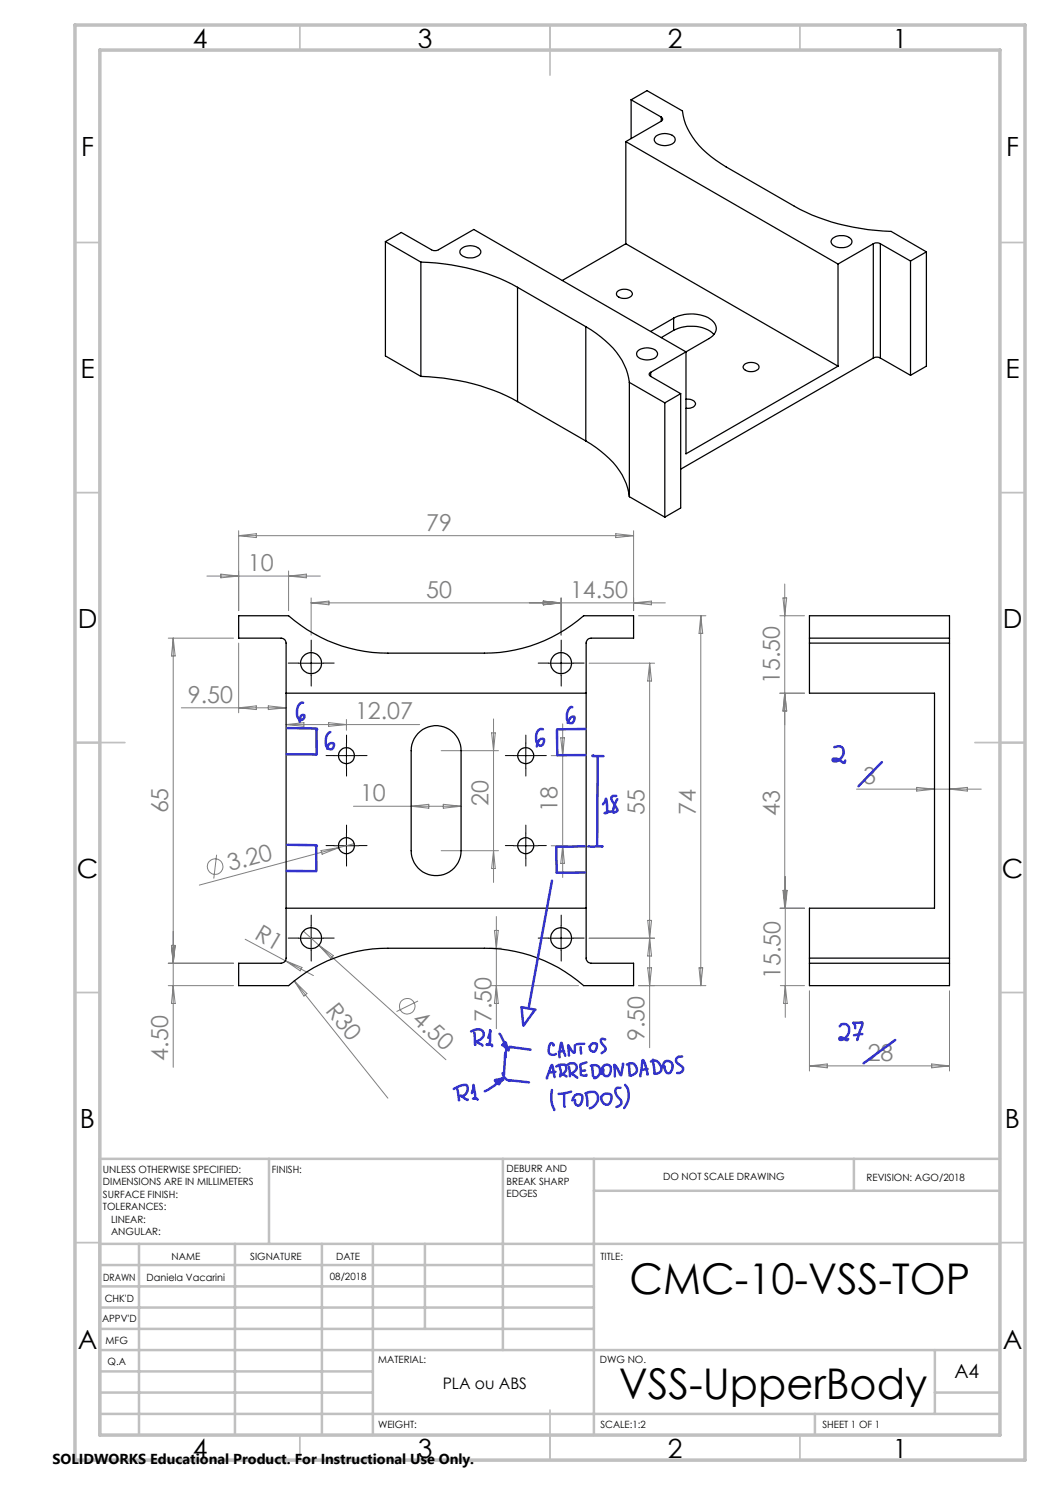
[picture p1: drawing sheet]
<svg xmlns="http://www.w3.org/2000/svg" width="210mm" height="297mm" viewBox="0 0 210 297" stroke-linecap="round" stroke-linejoin="round" font-family="sans-serif">
<g fill="none" stroke="#808080" stroke-width=".2">
<path d="M41.4 115.2h22.7M44.2 114.8l3.5 .4-3.5 .4zM47.7 106.1v16M47.7 107.1l3.6-.4v.8zM47.7 107.1h79M57.7 114.2v7.9M57.7 115.2l3.6-.4v.8zM62.2 119.6v7.4M112.2 119.6v7.4M123.2 106.7l3.5 .4-3.5 .4zM126.7 106.1v16M156.6 119.6h.7l-.3 3.6z"/>
<path d="M157 116.8v64.8M33.7 127.6h13M34.6 127.6v85.9M34.6 127.6l.4 3.6h-.7zM47.7 128.6v14M62.2 120.6h70.9M62.2 120.6l3.6-.4v.8zM108.7 120.2l3.5 .4-3.5 .4zM117.8 132.6h13.1M126.7 120.6l3.6-.4v.8zM127.7 123.2h13.5M129.9 132.6v76.9"/>
<path d="M129.9 132.6l.4 3.6h-.8zM140.2 123.2v73.9M140.2 123.2l.3 3.5h-.7zM156 138.6h4.9M156 123.2h4.9M157 138.6l.3 3.6h-.7zM36.3 141.6h20.9M47.7 141.6l3.6-.4v.7zM53.7 141.2l3.5 .4-3.5 .3zM57.2 144.9h26.7M57.2 144.9l3.6-.4v.8zM65.7 144.5l3.6 .4-3.6 .4z"/>
<path d="M69.3 143.9v2.1M88.2 150.1h11.5M98.3 146.6h.8l-.4 3.5zM98.7 143.8v32.7M110.2 151.1h3.3M112.1 147.6h.8l-.4 3.5zM112.5 144.8v30.7M171.3 157.8h25M183.3 157.5l3.6 .3-3.6 .4zM189.9 157.8l3.6-.3v.7zM43.3 171l-.5 4.7M64.2 170.1l3.5-.6-3.3 1.3z"/>
<path d="M67.7 169.5l-27.8 7.5M70.7 161.3h21.5M70.8 168.7l-3.1 .8M82.2 161.3l3.6-.4v.7zM88.2 170.1h11.5M88.7 160.9l3.5 .4-3.5 .3zM98.7 170.1l.4 3.6h-.8zM110.2 169.2h3.3M112.5 169.2l.4 3.5h-.8zM156.7 178.1l.4 3.5 .3-3.5h-.8l.4 3.5M157.1 175.3v28.2M157.3 178.1l-.3 3.5"/>
<path d="M33.7 197.1h13M33.7 192.6h13M34.3 189.1h.7l-.4 3.5zM34.6 197.1l.4 3.6h-.7zM49 187.8l8.1 4.4M57.1 192.2l5.6 2.9M57.1 192.2l3.3 1.3-.4 .7zM58.8 196.2l18.8 23.4M58.8 196.2l2.6 2.5-.6 .5zM60.7 186.2l3.1 2.9M63.8 189.1l25.4 22.8M63.8 189.1l2.9 2-.5 .6z"/>
<path d="M97.9 189.6h2.4M98.3 197.1h17.4M98.9 186.1h.8l-.4 3.5zM99.3 183.3v22.4M99.3 197.1l.4 3.6h-.8zM117.8 187.6h13.1M127.7 197.1h13.5M129.5 193.6h.8l-.4 3.5zM129.5 184.1l.8 7.1h-.8l.8-7.1zM139.8 193.6h.7l-.3 3.5zM156 181.6h4.9M156.1 197.1h4.8"/>
<path d="M157.1 197.1l.3 3.6h-.7zM161.9 198.2v16M189.9 198.2v16M83.6 200.2l-4.3 2.1M161.9 213.2h28M161.9 213.2l3.6-.4v.8zM186.3 212.8l3.6 .4-3.6 .4z"/>
<circle cx="43" cy="173.3" r="1.56"/>
<circle cx="81.4" cy="201.2" r="1.57"/>
</g>
<g fill="none" stroke="#000" stroke-width=".2" stroke-dasharray="15.2 1.3 1.3 1.3">
<path d="M59.7 132.6h-2.1M62.2 130.1v-2.1M62.2 135.1v2.1M64.7 132.6h2.1M109.7 132.6h-2.1M112.2 130.1v-2.1M112.2 135.1v2.1M114.7 132.6h2.1M66.8 151.1h-1.6M69.3 148.6v-1.6M69.3 153.6v1.6M71.8 151.1h1.6"/>
<path d="M102.7 151.1h-1.6M105.2 148.6v-1.6M105.2 153.6v1.6M107.7 151.1h1.6M66.8 169.1h-1.6M69.3 166.6v-1.6M69.3 171.6v1.6M71.8 169.1h1.6M102.7 169.1h-1.6M105.2 166.6v-1.6M105.2 171.6v1.6M107.7 169.1h1.6"/>
<path d="M59.7 187.6h-2.1M62.2 185.1v-2.1M62.2 190.1v2.1M64.7 187.6h2.1M109.7 187.6h-2.1M112.2 185.1v-2.1M112.2 190.1v2.1M114.7 187.6h2.1"/>
</g>
<g fill="none" stroke="#000" stroke-width=".2">
<path d="M59.7 132.6h5M62.2 130.1v5M109.7 132.6h5M112.2 130.1v5M66.8 151.1h5M69.3 148.6v5M102.7 151.1h4.9M105.2 148.6v5M66.8 169.2h5M69.3 166.6v5M102.7 169.2h4.9M105.2 166.6v5"/>
<path d="M59.7 187.6h5M62.2 185.1v5M109.7 187.6h5M112.2 185.1v5"/>
</g>
<g fill="none" stroke="#c0c0c0" stroke-width=".35">
<path d="M60 5v5M110 5v10M160 5v5M15 48.5h5M200 48.5h5M15 98.5h5M200 98.5h5M15 148.5h10M195 148.5h10M15 198.5h5M200 198.5h5M15 248.5h5"/>
<path d="M200 248.5h5M60 287v5M110 282v10M160 287v5"/>
</g>
<g fill="none" stroke="#c0c0c0" stroke-width=".5">
<path d="M53.8 231.8v17M100.6 231.8v38.2M118.8 231.8v55.2M118.8 238.2h81.2M170.8 231.8v6.4M200 231.8h-180v55.2M20 248.8h180M20 257.3h98.8M20 253h98.8M27.8 248.8v38.2M47 248.8v38.2M64.4 248.8v38.2"/>
<path d="M74.6 248.8v38.2M85 248.8v17M20 265.8h98.8M20 261.5h98.8M20 278.5h54.6M20 274.3h54.6M20 270h180M187 278.5h13M187 270v12.8M20 282.8h180M163 282.8v4.2"/>
</g>
<path d="M15 5h190v287h-190zM20 10h180v277h-180z" fill="none" stroke="#c0c0c0" stroke-width=".7"/>
<g fill="none" stroke="#000" stroke-width=".25">
<path d="M126.2 20l3.2-1.9 7.1 4.1a14.5 14.5 0 0 0 6.7 9.8l2 1.4 13.7 7.8a42 42 0 0 0 19.3 5.1l7.1 4.1M126.2 20l6.1 3.4M126.2 20v7.7M125.2 28.3l42.4 24.5M125.2 28.3v20.5M131.2 27.2a3 3 0 0 1 3.7 .2 1.12 1.12 0 0 1-1.2 1.6 2.62 2.62 0 0 1-2.8-.9 .85 .85 0 0 1 .3-.9zM132.3 23.4a.43 .43 0 0 1 .2 .4 .43 .43 0 0 1-.2 .4M132.3 24.2l-7.1 4.1M132.3 23.4v.8M77.1 48.3l3.2-1.8 6 3.4 .9 .2 .5-.2 7.1-4 42.4 24.5M77.1 48.3v22.9l7.1 4.1M77.1 48.3l7.1 4.1"/>
<path d="M84.2 52.4a42 42 0 0 1 19.3 5.1M84.2 52.4v22.9M92.3 49.7a2.78 2.78 0 0 1 3.8 .4 1.26 1.26 0 0 1-1.2 1.4 2.54 2.54 0 0 1-2.9-.9 .81 .81 0 0 1 .3-.9zM103.5 57.5l13.7 7.8M103.5 57.5v22.8M123.5 58.3a2.23 2.23 0 0 1 2.9 .2 .89 .89 0 0 1-1 1.2 1.78 1.78 0 0 1-2.1-.8zM125.2 48.8l42.4 24.4M125.2 48.8l-12.7 7.3M166.5 47.7a2.76 2.76 0 0 1 3.9 .4 1.44 1.44 0 0 1-1.7 1.4 2.07 2.07 0 0 1-2.5-1.2zM167.6 52.8v20.4M174.7 48.8l.5-.2 .9 .2M174.7 48.8l-7.1 4"/>
<path d="M174.7 48.8v22.8M176.1 48.8l6 3.4M176.1 48.8v22.8M182.1 52.2v22.9M185.3 50.4l-3.2 1.8M185.3 50.4v22.8l-3.2 1.9M84.2 75.3a42 42 0 0 1 19.3 5M117.2 65.3a18.2 18.2 0 0 1 8 8.5l.7 2.7M117.2 65.3v22.9M125.9 76.5v22.8M125.9 76.5l7.1 4.1M127.7 70.1a2.99 2.99 0 0 1 3.6 .2 1.12 1.12 0 0 1-1.1 1.6 2.62 2.62 0 0 1-2.8-.9 .85 .85 0 0 1 .3-.9z"/>
<path d="M130.1 74.5a.42 .42 0 0 0-.3 .4 .42 .42 0 0 0 .3 .4M130.1 75.3l6 3.4M130.1 74.5v.8M134.7 63.6a7.4 7.4 0 0 1 7.7 .5 1.97 1.97 0 0 1-.2 3.3l-5 3M134.7 66.1a7.2 7.2 0 0 1 8 .7l.1 .1M134.7 63.6l-4.6 2.7M134.7 63.6v2.5M134.7 66.1l-2.4 1.4M136.1 78.7v22.9l-3.1 1.8M136.1 78.7l-3.1 1.9M137.2 79.8a1.47 1.47 0 0 1 1.9 1.1l-.5 .5-.6 .2-.8 .1M137.2 70.4l-7.1 4.1"/>
<path d="M137.2 70.4v20.4l30.4-17.6M148.9 72.9a2.24 2.24 0 0 1 2.8 .2l.1 .2a1.42 1.42 0 0 1-1.8 1l-1.1-.4a.6 .6 0 0 1 0-1zM174.7 71.6l.5-.2 .9 .2M174.7 71.6l-38.6 22.2M176.1 71.6l6 3.5M103.5 80.3l13.7 7.9M117.2 88.2a18.2 18.2 0 0 1 8 8.5l.7 2.6M125.9 99.3l7.1 4.1M133 80.6v22.8M47.7 123.2h10a30.2 30.2 0 0 0 19.9 7.4h19.3a30.2 30.2 0 0 0 19.8-7.4h10v4.4h-8.5l-.7 .3-.3 .5v63.2a1.02 1.02 0 0 0 1 1h8.5v4.5h-10a30.2 30.2 0 0 0-19.8-7.5h-19.3a30.2 30.2 0 0 0-19.9 7.5h-10v-4.5h8.5l.7-.3 .3-.7v-63a.97 .97 0 0 0-1-1h-8.5zM57.2 138.6h60M161.9 127.6h28"/>
<path d="M161.9 123.2h28v73.9h-28v-15.5h25v-43h-25zM161.9 128.6h28M83.6 146.7a5 5 0 0 1 5.5-1.2 5 5 0 0 1 3.1 4.6v20a5 5 0 0 1-5 5 5 5 0 0 1-5-5v-20a5.1 5.1 0 0 1 1.4-3.4zM57.2 181.6h60M161.9 192.6h28M161.9 191.6h28"/>
<circle cx="62.2" cy="132.6" r="2.11"/>
<circle cx="112.2" cy="132.6" r="2.1"/>
<circle cx="69.3" cy="151.1" r="1.6"/>
<circle cx="105.1" cy="151.1" r="1.6"/>
<circle cx="69.3" cy="169.1" r="1.6"/>
<circle cx="105.1" cy="169.1" r="1.6"/>
<circle cx="62.2" cy="187.6" r="2.11"/>
<circle cx="112.2" cy="187.6" r="2.1"/>
</g>
<path d="M57.3 150.9h5.9M63.3 145.8v5.1M111.4 146.1l.1 4.9h5.6M117.1 145.8l-5.7 .1M111.3 169.5v5h5.6M116.9 169.3l-5.6 .1" fill="none" stroke="#33c" stroke-width=".5"/>
<circle cx="63.2" cy="145.9" r=".25" fill="#33c"/>
<path d="M57.5 145.6l5.8 .1M57.3 174.2h5.9M63.2 169.2l.1 5" fill="none" stroke="#33c" stroke-width=".5"/>
<circle cx="63.2" cy="169.2" r=".25" fill="#33c"/>
<g fill="none" stroke="#33c" stroke-width=".5">
<path d="M60.6 140.6a1.35 1.35 0 0 0-1.2 1.6v.7a.85 .85 0 0 0 .3 .9 .85 .85 0 0 0 .9 0l.3-.7-.4-.1a.95 .95 0 0 0-.5 1l-.1 .4M66.1 146.4l-.4 .2-.4 .5-.1 1.6a.89 .89 0 0 0 .4 1 .89 .89 0 0 0 1.1-.2 .53 .53 0 0 0 .1-.7 .53 .53 0 0 0-.7-.2l-.4 .3-.3 .8M108.6 145.9a1.13 1.13 0 0 0-1.4 1.2v.7a.97 .97 0 0 0 .3 1 .97 .97 0 0 0 1 .2l.2-.4a.51 .51 0 0 0 0-.8 .51 .51 0 0 0-.8 .1l-.4 .7-.1 .7M114.5 141.5a.81 .81 0 0 0-1 .8 1.91 1.91 0 0 0 .5 2.3 .84 .84 0 0 0 .8-.4 .84 .84 0 0 0 0-.9h-.4l-.4 .4-.5 .9M118.7 151.1l-.2 .1h2.2M119.5 151.4l-.1 17.7M123.3 159.2h-.6a.62 .62 0 0 0-.5 .5 .62 .62 0 0 0 .3 .6l.7 1.1a.56 .56 0 0 1 .3 .6 .56 .56 0 0 1-.5 .5h-.4a5.3 5.3 0 0 1 .9-2.6M166.9 149.4a1.24 1.24 0 0 1 1.6 .2 1.85 1.85 0 0 1-1.9 2.6l-.1-.3a1.69 1.69 0 0 1 2.1 .6l.3 .1 .1-.5M176.4 152.4l-4.7 4.8M57.5 169h5.8M110.4 176.1l-4.6 25.2M117.6 169.3h2.9h-.1"/>
<path d="M120.6 160.9l.5-.7 .1-.5 .2 1.2v1.5l-.1 .2h-.3l1.3-.3M90.8 217.8a4.2 4.2 0 0 1 2.5-.8 1.35 1.35 0 0 1 .1 1.5 1.35 1.35 0 0 1-1.4 .6l1.3 .8h.3M91.5 217.9l.3 2.2M94.2 206.3a1.69 1.69 0 0 1 2.4 .1 1.54 1.54 0 0 1-1.6 1.9l1.4 .7 .1 .1M94.4 218.6l.2-.8 .1-.8 .3 2.6-.4 .1h.8l.1 .3M94.9 206.5l.1 2.4M97.7 207.6l.3-1.5v2.2a.54 .54 0 0 1-.5 .7l-.1-.1h1v.3M99.9 206.8l1.8 3.3-1.3-1.1 .7-.5 .3 1.4M100.2 216.1l.5-.2-.9 .9-.6-.4a.26 .26 0 0 1-.2-.3 .26 .26 0 0 1 .4-.2l1.2-.2-1.8 1.5-1.9 1.1M100.5 214.6l.6 1.1 .9 .5M101 210.6l-.2 4.4M101.8 216l4 .5"/>
<path d="M101.9 209.4l4.2 .5M102.3 209.4l-.4 .1-.6 .6-.2 .6 .1 .7M104.3 201.4l2.8 .5M104.3 201.5l.3 3.5M106.9 202.1l-2.2 3M110.4 218l-.1 2.3 .5 1.7M110.7 209.1v-.2a.44 .44 0 0 0-.5-.3 .44 .44 0 0 0-.3 .5 1.32 1.32 0 0 0 .3 1.8l.7 .1 .3-.2M110.9 215.4l-.4-2.2-.2-.2-1 2.5 .1 .2M111.1 214.4l-1.2 .1M111.2 213.3l1-.4a.9 .9 0 0 1 1.1 .6 .9 .9 0 0 1-.5 1.1l-.7 .3h.4l.8 .4M111.9 213.2l.3 1.1v.7l-.2 .3M112.8 210.2l-1 .2"/>
<path d="M112.8 218.7l.1 2.7M113 211.2l-.8-2.6-.3 1.9v1M113.5 213a1.06 1.06 0 0 1 1.8 .3 1.68 1.68 0 0 1-1.3 1.5l.6 .1 .9 .6M113.8 213.4l.2 1.8M114.2 218.3l-2.5 .5M115 220v.5a.64 .64 0 0 0 .6 .6 .64 .64 0 0 0 .7-.5l.1-.6a.9 .9 0 0 0-.5-1.2 .9 .9 0 0 0-1.2 .6l-.2 .7M115 209.1l-.1 1.3a.48 .48 0 0 1-.6-.4l-.7-1 .2 2.1M116.1 209.4l.1 1.3M116.8 208.8l-1.5 .1M117 214.1l-.7 .1M117.1 218.7l.9-.3a1.37 1.37 0 0 1 1.6 .7 1.37 1.37 0 0 1-.5 1.7l-.6 .6-.6 .3M117.2 218.7l.3 1.3v1.2"/>
<path d="M117.3 212.5l-.7 .2a.58 .58 0 0 0-.5 .3 .58 .58 0 0 0 0 .6l.1 1.4 1 .2 .1-.2M117.9 209.3l.1 .6a.68 .68 0 0 0 .8 .4 .68 .68 0 0 0 .5-.7l.1-.7a.81 .81 0 0 0-.9-.2 .81 .81 0 0 0-.5 .7M118.2 213.1a1.32 1.32 0 0 1 1.8 .8 1.32 1.32 0 0 1-1.1 1.7h-.1l.1-.2M118.4 213.1l.2 2.1M120.3 219.3a1.17 1.17 0 0 1 2 0 1.75 1.75 0 0 1-.7 1.6 1.14 1.14 0 0 1-1.3-.8l-.1-.7M120.7 213.9a1.04 1.04 0 0 0 .1 1.1 .81 .81 0 0 0 .9 .1 .81 .81 0 0 0 .4-.8 .93 .93 0 0 0-.4-1.3 1.17 1.17 0 0 0-1.4 1.5v.3M121 207.9l-.5-.2a.55 .55 0 0 0-.4 .5 .55 .55 0 0 0 .3 .6 1.1 1.1 0 0 1 .6 1.4l-.7 .4M124.1 217.6l-.6-.1a1.31 1.31 0 0 0 .3 2.1 .93 .93 0 0 1 .5 1.1 .93 .93 0 0 1-1 .7M124.6 212.8l-.4 2.3-.7-1.4a.66 .66 0 0 0-.7-.6l.2 2.2M125 217a3.8 3.8 0 0 1-.2 4.6M125.4 212.9a1.2 1.2 0 0 1 2 .8 1.4 1.4 0 0 1-1.2 1.4M125.8 212.8l.1 2.3"/>
<path d="M129.4 214.9l.1-.1-.3-1.3a1.86 1.86 0 0 0-.7-1.5l-.4 3.3M129.5 213.8l-1.2 .2M130.2 212.3l.7-.2a1.69 1.69 0 0 1 1.3 2.1 1.11 1.11 0 0 1-1.4 .5M130.6 211.9l.3 2.7M132.9 213.3l.1 .5a.74 .74 0 0 0 1 .7 1.55 1.55 0 0 0 0-2.2l-.4-.1a1 1 0 0 0-1 1.3M136.4 211.3h-.6a.85 .85 0 0 0-.6 .9 .85 .85 0 0 0 .7 .8 .86 .86 0 0 1 .7 1 .86 .86 0 0 1-1.2 .6M167.9 205.3a1.07 1.07 0 0 1 1.4-.4 1.07 1.07 0 0 1 .5 1.3 1.73 1.73 0 0 1-1.9 1.7v-.3a1.61 1.61 0 0 1 1.4 .4l.3-.2M171 205.6v-.5l-.4-.5 1.8-.1a1.9 1.9 0 0 1-.4 1.6l-.6 1.8M172.5 206.8l-1.7 .3M179 208l-6.3 4.7"/>
</g>
<g font-size="8.5">
<text x="125.9" y="258.8">CMC-10-VSS-TOP</text>
<text x="123.7" y="279.7">VSS-UpperBody</text>
</g>
<g font-size="5.3">
<text x="38.5" y="9.5">4</text>
<text x="83.5" y="9.5">3</text>
<text x="133.6" y="9.5">2</text>
<text x="178.6" y="9.5">1</text>
<text x="16.2" y="31.3">F</text>
<text x="201.2" y="31.3">F</text>
<text x="16.1" y="75.5">E</text>
<text x="201.1" y="75.5">E</text>
<text x="15.5" y="125.5">D</text>
<text x="200.5" y="125.5">D</text>
<text x="15.4" y="175.5">C</text>
<text x="200.4" y="175.5">C</text>
<text x="16" y="225.5">B</text>
<text x="201" y="225.5">B</text>
<text x="15.5" y="269.8">A</text>
<text x="200.5" y="269.8">A</text>
<text x="38.5" y="291.5">4</text>
<text x="83.5" y="291.5">3</text>
<text x="133.6" y="291.5">2</text>
<text x="178.6" y="291.5">1</text>
</g>
<g font-size="4.7" fill="#808080">
<text x="85.3" y="106.1">79</text>
<text x="49.6" y="114.2">10</text>
<text x="85.2" y="119.6">50</text>
<text x="114" y="119.6">14.50</text>
<text x="156" y="136.9" transform="rotate(-90 156 136.9)">15.50</text>
<text x="37.6" y="140.5">9.50</text>
<text x="71" y="143.9">12.07</text>
<text x="72" y="160.2">10</text>
<text x="97.7" y="161.2" transform="rotate(-90 97.7 161.2)">20</text>
<text x="172.6" y="156.8">3</text>
<text x="33.7" y="162.7" transform="rotate(-90 33.7 162.7)">65</text>
<text x="111.5" y="162.4" transform="rotate(-90 111.5 162.4)">18</text>
<text x="128.9" y="163" transform="rotate(-90 128.9 163)">55</text>
<text x="139.2" y="163" transform="rotate(-90 139.2 163)">74</text>
<text x="156" y="163.2" transform="rotate(-90 156 163.2)">43</text>
<text x="46" y="174.3" transform="rotate(-15 46 174.3)">3.20</text>
<text x="50.7" y="187.6" transform="rotate(30 50.7 187.6)">R1</text>
<text x="156.1" y="195.8" transform="rotate(-90 156.1 195.8)">15.50</text>
<text x="65" y="202.3" transform="rotate(51 65 202.3)">R30</text>
<text x="82.2" y="204.2" transform="rotate(42 82.2 204.2)">4.50</text>
<text x="98.3" y="204.4" transform="rotate(-90 98.3 204.4)">7.50</text>
<text x="128.9" y="208.2" transform="rotate(-90 128.9 208.2)">9.50</text>
<text x="33.7" y="212.1" transform="rotate(-90 33.7 212.1)">4.50</text>
<text x="173.5" y="212.2">28</text>
</g>
<text font-size="3.9" x="190.9" y="275.5">A4</text>
<text font-size="3.2" x="88.5" y="277.9">PLA ou ABS</text>
<text font-size="2.9" x="10.5" y="292.7">SOLIDWORKS Educational Product. For Instructional Use Only.</text>
<g font-size="2">
<text x="20.6" y="234.6">UNLESS OTHERWISE SPECIFIED:</text>
<text x="20.6" y="237.1">DIMENSIONS ARE IN MILLIMETERS</text>
<text x="20.6" y="239.6">SURFACE FINISH:</text>
<text x="54.4" y="234.6">FINISH:</text>
<text x="101.3" y="234.5">DEBURR AND</text>
<text x="101.3" y="237">BREAK SHARP</text>
<text x="101.3" y="239.5">EDGES</text>
<text x="132.6" y="236">DO NOT SCALE DRAWING</text>
<text x="173.3" y="236.2">REVISION: AGO/2018</text>
<text x="20.6" y="242.1">TOLERANCES:</text>
<text x="22.2" y="244.6">LINEAR:</text>
<text x="22.2" y="247.1">ANGULAR:</text>
<text x="34.3" y="252">NAME</text>
<text x="50" y="251.9">SIGNATURE</text>
<text x="67.2" y="251.9">DATE</text>
<text x="120.1" y="251.9">TITLE:</text>
<text x="20.6" y="256.1">DRAWN</text>
<text x="29.3" y="256.1">Daniela Vacarini</text>
<text x="66" y="255.9">08/2018</text>
<text x="20.9" y="260.3">CHK'D</text>
<text x="20.4" y="264.4">APPV'D</text>
<text x="21.1" y="268.8">MFG</text>
<text x="21.5" y="273">Q.A</text>
<text x="75.6" y="272.5">MATERIAL:</text>
<text x="120" y="272.5">DWG NO.</text>
<text x="75.6" y="285.5">WEIGHT:</text>
<text x="120.1" y="285.6">SCALE:1:2</text>
<text x="164.5" y="285.6">SHEET 1 OF 1</text>
</g>
</svg>
